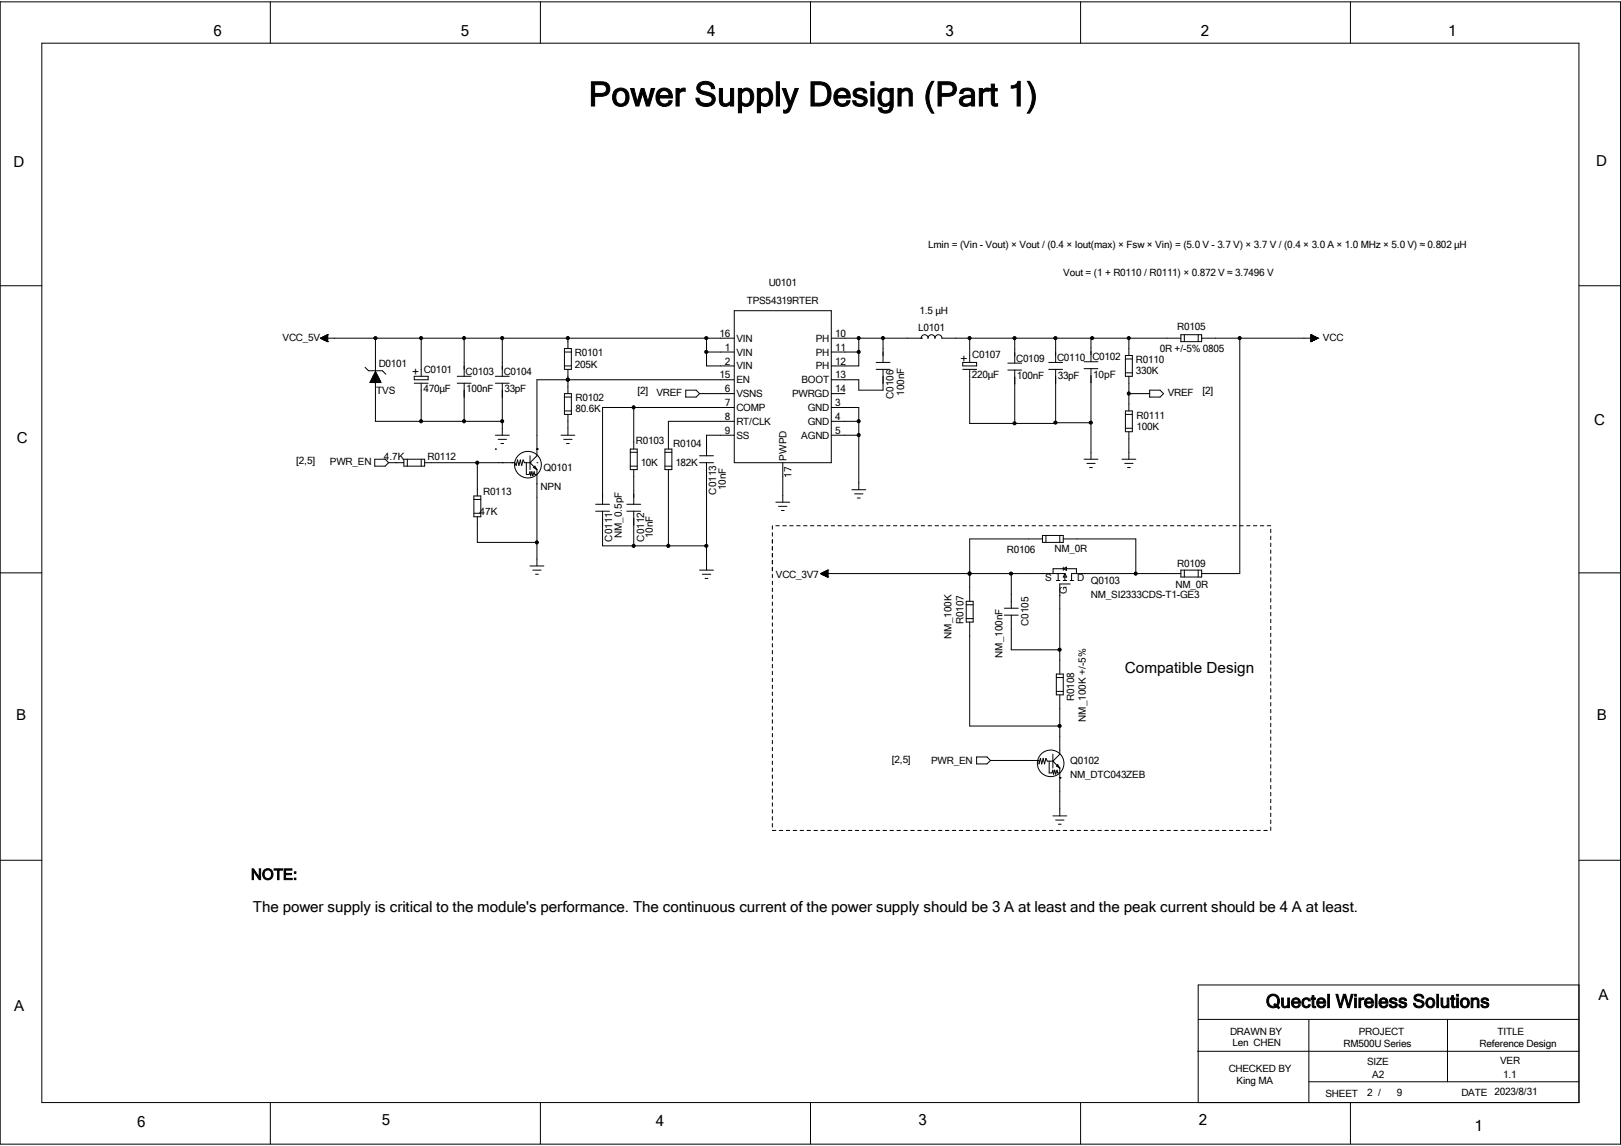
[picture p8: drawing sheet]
<svg xmlns="http://www.w3.org/2000/svg" width="297mm" height="210mm" viewBox="0 0 297 210" stroke-linecap="round" stroke-linejoin="round" font-family="sans-serif">
<g fill="none" stroke="#000" stroke-width=".18">
<path d="M0 .3h296.9v209.4h-296.9zM7.7 7.9h281.6v194.2h-281.6zM49.5 .3v7.6M99 .3v7.6M148.5 .3v7.6M198 .3v7.6M247.4 .3v7.6M0 52.4h7.7M134.5 56.9h17.8v27.9h-17.8zM289.3 52.4h7.6M58.8 62h75.7M58.8 62h1.2"/>
<path d="M58.8 62l1.2 .6M58.8 61.9v.1M59 62.1h1M59 61.9v.2M59.1 61.8v.3M59.1 61.8v.3h.9M59.1 61.8h.9M59.1 61.8v.4M59.2 62.2h.8M59.3 61.7v.6h.7M59.3 61.7v.6M59.4 61.6v.7h.6"/>
<path d="M59.6 61.6v.8M59.6 61.6v.8h.4M59.6 61.6h.4M59.6 61.5v.9M59.8 61.5v1M59.8 61.4v1.1h.2M59.9 61.4v1.2h.1M59.9 61.4h.1M60 62.6h.1M60 61.3h.1M60 61.5h-.3v.9h.3M60 61.6h-.5v.8h.5"/>
<path d="M60 61.9h-1.1v.2h1.1M60 61.9l-1.2 .1M60 61.8h-1v.3M60 61.8h-.8v.4M60 61.7h-.6v.6M60 61.6h-.6l.1 .7M60 61.4h-.1v1.1M60 61.3v1.3M60 61.3l-1.2 .7M66.9 67.3l.6 .6h2.6l.6 .7M67.9 70h1.9M67.9 69.9v.2"/>
<path d="M67.9 69.8h1.8v.3M68 69.6h1.6M68.1 69.5v.6M68.1 69.5h1.4M68.2 69.3h1.2M68.2 69.2v.9M68.3 69.1h1M68.4 68.9h.9M68.4 68.8v1.3M68.5 68.7h.6v1.4M68.5 68.6h.5M68.6 68.4v1.7"/>
<path d="M68.7 68.4h.3v1.7M68.7 68.2h.2M68.8 62v15.2h23.2M68.8 68.1l1 2h-2zM69.3 69.1v1M69.5 69.4v.7M75.9 69h2.5v.6h-2.5zM75.9 70.2h2.5M77.2 62v7M77.2 70.2v7M83.8 69h2.5M83.8 70.2h2.5"/>
<path d="M85 62v7M85 70.2v7M90.8 79.8h2.5M90.8 69h2.5M90.8 70.2h2.5M92 62v7M92 70.2v9.6M102.8 79.8h2.5M103.4 72.1h1.3v3.8h-1.3zM103.4 64.5h1.3M103.4 67.1h1.3M103.4 63.9h1.3v3.8h-1.3z"/>
<path d="M103.4 75.3h1.3M103.4 72.8h1.3M104.1 69.6h.1M104.1 62v1.9M104.1 67.7v4.4M104.1 75.9v3.9M116.1 74.7v7.6M125.6 71.5h2l.6 .6-.6 .7h-2zM128.2 72.1h6.3M129.5 64.5h5M129.5 62v5.1h5M134.5 69.6h-36.1v13.9l-1.3 1.3"/>
<path d="M134.5 74.7h-24.1v17.7M134.5 77.2h-12v5.1M134.5 79.8h-5v3.7M152.3 62h16.5M152.3 72.1h2.5M152.3 64.5h5.1M152.3 74.7h5.1v15M152.3 77.2h5.1M152.3 79.8h5.1M157.4 62v5.1h-5.1M160.5 67.7h2.6M160.5 66.4h2.6"/>
<path d="M161.8 67.7v3.8h-4.4v-1.9h-5.1M161.8 62v4.4M168.8 61.9a.62 .62 0 0 1 .6-.6 .62 .62 0 0 1 .6 .7M168.8 62h.1M170.1 61.9a.62 .62 0 0 1 .6-.6 .62 .62 0 0 1 .6 .7M171.3 61.9a.62 .62 0 0 1 .7-.6 .62 .62 0 0 1 .6 .7M172.6 62h43.8M176.4 66.4h2.5v.7h-2.5zM176.4 67.7h2.5M177.7 62v4.4M177.7 67.7v9.9h15.7v-9.9M184.7 66.5h2.5"/>
<path d="M184.7 67.8h2.5M185.9 62v4.5M185.9 67.8v9.8M192.2 67.7h2.5M192.2 66.4h2.5M193.4 62v4.4M193.4 77.5h6.5M198.6 66.3h2.6M198.6 67.6h2.6M199.9 62v4.3M199.9 67.6v16.6M206.2 65.2h1.3v3.8h-1.3z"/>
<path d="M206.2 75.9h1.3M206.2 75.3h1.3v3.8h-1.3zM206.2 68.3h1.3M206.2 65.8h1.3M206.2 78.5h1.3M206.8 72.1h3.9M206.8 62v3.2M206.8 69v6.3M206.8 79.1v5.1M210.7 71.5h1.9l.6 .6-.6 .7h-1.9zM216.4 61.3h3.8v1.3h-3.8zM217 61.3v1.3"/>
<path d="M219.5 61.3v1.3M220.2 62h21.3M227.2 62v43.1h-7M240.2 62.6h.1M240.2 61.3h.1M240.2 61.3l1.3 .7M240.2 61.3v1.3M240.2 61.4h.2v1.1h-.2M240.2 61.5h.3v.9h-.3M240.2 62.4h.4M240.2 61.6h.5v.8h-.5M240.2 62.3h.6"/>
<path d="M240.2 61.8h.8v.4h-.8M240.2 62.1h.9M240.2 62.1h1.1M240.2 61.9h1.2l-1.2 .1M240.2 61.9h1.1M240.2 61.8h1.1M240.2 61.8h1v.3M240.2 61.7h.8v.5M240.2 61.6h.6M240.2 61.6h.4M240.2 61.4h.1M240.2 61.4v1.2"/>
<path d="M240.3 61.4v1.2M240.3 61.4v1.1M240.5 61.5v1M240.5 61.5v.9M240.6 61.6v.8M240.7 61.6v.8M240.7 61.6v.7M240.8 61.6v.7M240.8 61.7v.6M240.9 61.7v.6h-.7M241 61.8v.4M241.1 61.8v.3"/>
<path d="M241.2 61.8v.3h-1M241.3 61.9v.2M241.3 61.9v.1M241.5 62h.1M241.5 62l-1.3 .6M68.7 84.2h1.9l.6 .6-.6 .6h-1.9zM71.2 84.8h2.8M74 84.2h3.8v1.2h-3.8zM74.6 84.2v1.2M77.2 84.2v1.2M77.8 84.8h16.5l.3 .5 .2-1 .3 1 .2-1 .3 1 .2-1 .3 .5h1M86.8 90.9h1.3v3.8h-1.3z"/>
<path d="M86.8 91.5h1.3M86.8 94.1h1.3M87.5 94.7v4.7h10.9M87.5 84.8v6.1M90.8 82.3h.1M91.3 80.5h1.5M91.8 81.3h.5M92 84.8h.1M96.4 84.8v2.2h.5l.2-.6 .1 .8 .3-.8 .1 .8M97.1 84.8h.1M97.1 83.5v2.6M97.1 84.8l1.3 1.3"/>
<path d="M97.7 85.7l.3-.3 .4 .7zM98.4 84.8h.1M98.4 82.3h.1M98.4 99.4h.1M98.4 86.1v17.6M98.4 87h-.4l-.1-.6-.3 .8M103.3 80.5h1.5M103.8 81.3h.5M109.1 92.4h2.6M109.1 93.7h2.6M110.4 93.7v6.3h19.1M114.9 92.4h2.5"/>
<path d="M114.9 93.7h2.5M115.5 82.3h1.3v3.8h-1.3zM115.5 85.4h1.3M115.5 82.9h1.3M116.1 86.1v6.3M116.1 93.7v6.3M121.8 82.3h1.3v3.8h-1.3zM121.8 85.4h1.3M121.8 82.9h1.3M122.5 86.1v13.9M128.2 84.8h2.5M128.2 83.5h2.5"/>
<path d="M129.5 84.8v19.7M141.5 96.4v.6M141.5 97.6v.7M141.5 98.9v.6M142.2 96.4h.6M142.2 92h2.5M142.7 92.8h1.5M143.2 93.6h.5M143.4 96.4h.7M143.4 84.8v7.2M144.7 96.4h.6M146 96.4h.6"/>
<path d="M147.2 96.4h.7M148.5 96.4h.6M149.8 96.4h.6M151 96.4h.7M152.3 96.4h.6M153.5 96.4h.7M154.8 96.4h.6M156.1 96.4h.6M156.1 89.7h2.5M156.6 90.5h1.5M157.1 91.3h.5M157.4 96.4h.6"/>
<path d="M158.6 96.4h.7M159.9 96.4h.6M161.2 96.4h.6M162.4 96.4h.7M163.7 96.4h.6M165 96.4h.6M166.2 96.4h.7M167.5 96.4h.6M168.8 96.4h.6M170.1 96.4h.6M171.3 96.4h.7M172.6 96.4h.6"/>
<path d="M173.9 96.4h.6M175.1 96.4h.7M176.4 96.4h.6M177.7 96.4h.6M178.9 96.4h.7M180.2 96.4h.6M181.5 96.4h.6M182.8 96.4h.6M184 96.4h.7M185.3 96.4h.6M186.6 96.4h.6M187.8 96.4h.7"/>
<path d="M189.1 96.4h.6M190.4 96.4h.6M191 98.8h-13.3v11.4M191 98.1h3.8v1.3h-3.8zM191.6 96.4h.7M191.6 98.1v1.3M192.9 96.4h.6M194.2 96.4h.6M194.2 98.1v1.3M194.8 98.8h13.3v6.3M195.5 96.4h.6M196.7 96.4h.7"/>
<path d="M198 96.4h.6M198.6 84.2h2.6M199.1 84.9h1.6M199.3 96.4h.6M199.6 85.7h.6M200.5 96.4h.7M201.8 96.4h.6M203.1 96.4h.6M204.3 96.4h.6M205.6 96.4h.6M205.6 84.2h2.5M206.1 84.9h1.5"/>
<path d="M206.6 85.7h.5M206.8 96.4h.7M208.1 96.4h.6M209.4 96.4h.6M210.7 96.4h.6M211.9 96.4h.7M213.2 96.4h.6M214.5 96.4h.6M215.7 96.4h.7M217 96.4h.6M218.3 96.4h.6M219.5 96.4h.7"/>
<path d="M220.8 96.4h.6M222.1 96.4h.6M223.4 96.4h.6M224.6 96.4h.7M225.9 96.4h.6M227.2 96.4h.6M228.4 96.4h.6M229.7 96.4h.6M230.9 96.4h.7M232.2 96.4h.6M232.8 97v.6M232.8 98.3v.6"/>
<path d="M232.8 99.5v.7M0 105h7.7M97.1 103.7h2.6M97.6 104.5h1.5M98.1 105.2h.5M128.2 104.5h2.5M128.7 105.2h1.5M129.2 106h.5M141.5 100.2v.6M141.5 101.4v.7M141.5 102.7v.6M141.5 104v.6"/>
<path d="M141.5 105.2v.7M141.5 106.5v.6M141.5 107.8v.6M141.5 109.1v.6M141.5 110.3v.7M141.5 111.6v.6M141.5 112.9v.6M141.5 114.1v.7M141.5 115.4v.6M141.5 116.7v.6M141.5 117.9v.7M141.5 119.2v.6"/>
<path d="M150.4 105.1h44.7M150.4 105.1l1.3 .6M150.4 105.1l1.3 .1M150.5 105.1v.1h1.2M150.6 105v.2M150.7 105.3h1M150.8 105.4h.9M150.8 104.9v.4M150.8 104.9v.5M150.9 104.9h.8M150.9 104.9v.5M150.9 104.9v.5h.8"/>
<path d="M151 104.9h.7M151.1 104.8v.7M151.1 104.7v.8h.6M151.3 104.7v.9M151.3 104.6v1h.4M151.4 104.6v1M151.4 104.6v1.1h.3M151.5 104.6h.2M151.5 104.6v1.1M151.6 105.7h.1M151.6 104.6h.1M151.6 104.5v1.2"/>
<path d="M151.7 105.7h.1M151.7 104.5h.1M151.7 105h-1v.3M151.7 104.5v1.2M151.7 104.5l-1.3 .6M151.7 104.7h-.4v.9h.4M151.7 104.8h-.7v.7h.7M151.7 105.1h-1.2v.1M151.7 104.9h-1v.4M151.7 104.7h-.5v.8M177 110.2h1.3v3.8h-1.3zM177 113.4h1.3"/>
<path d="M177 110.8h1.3M177.7 105.1h.1M177.7 114v19.1h16.5M184 111.5h2.6M184 112.7h2.6M185.3 105.1v6.4M185.3 112.7v6.4h8.9M193 105.1v-.9h4.2v.9M193.5 106.4h.7M193.9 105.1v1.2M194.8 106.4h.7M194.8 103.9v.6"/>
<path d="M194.8 104.2l.6-.3v.6zM195.1 105.1v1.2M195.1 105.1l.4 .6M195.1 105.1l-.3 .6h.6M196.1 107h-1.9v16.5M196.1 106.4h.6M216.4 105.1h-20.1v1.2M216.4 104.5h3.8v1.2h-3.8zM217 104.5v1.2M219.5 104.5v1.2M232.8 100.8v.6M232.8 102.1v.6"/>
<path d="M232.8 103.3v.7M232.8 104.6v.6M232.8 105.9v.6M232.8 107.1v.7M232.8 108.4v.7M232.8 109.7v.6M232.8 111v.6M232.8 112.2v.7M232.8 113.5v.6M232.8 114.8v.6M232.8 116v.7M232.8 117.3v.6"/>
<path d="M232.8 118.6v.6M232.8 119.8v.7M289.3 105h7.6M141.5 120.5v.6M141.5 121.8v.6M141.5 123v.7M141.5 124.3v.6M141.5 125.6v.6M141.5 126.8v.7M141.5 128.1v.6M141.5 129.4v.6M141.5 130.6v.7"/>
<path d="M141.5 131.9v.6M141.5 133.2v.6M141.5 134.4v.6M141.5 135.7v.6M141.5 136.9v.7M141.5 138.2v.7M141.5 139.5v.6M178.9 138.7h1.9l.7 .7-.7 .6h-1.9zM181.5 139.4h8.9v.6l.2-1 .3 1 .2-1 .3 1 .2-1 .3 .5h1M192.2 139.5v2.1h.5l.2-.5 .1 .8 .3-.8 .1 .7M192.9 139.5h.1M192.9 138.2v2.6"/>
<path d="M192.9 139.5l1.3 1.3M193.5 123.5h1.3v3.8h-1.3zM193.5 124.2h1.3M193.5 126.7h1.3M194.2 127.3v10.9l-1.3 1.3M232.8 121.1v.7M232.8 122.4v.6M232.8 123.7v.6M232.8 124.9v.7M232.8 126.2v.6M232.8 127.5v.6M232.8 128.7v.7"/>
<path d="M232.8 130v.6M232.8 131.3v.6M232.8 132.5v.7M232.8 133.8v.6M232.8 135v.7M232.8 136.3v.6M232.8 137.6v.6M232.8 138.9v.6M0 157.6h7.7M141.5 140.8v.6M141.5 142v.7M141.5 143.3v.6"/>
<path d="M141.5 144.6v.6M141.5 145.8v.7M141.5 147.1v.6M141.5 148.4v.6M141.5 149.6v.7M141.5 150.9v.7M141.5 152.2h.7M142.8 152.2h.6M144.1 152.2h.6M145.3 152.2h.7M146.6 152.2h.6M147.9 152.2h.6"/>
<path d="M149.1 152.2h.7M150.4 152.2h.6M151.7 152.2h.6M152.9 152.2h.6M154.2 152.2h.6M155.4 152.2h.7M156.7 152.2h.7M158 152.2h.6M159.3 152.2h.6M160.5 152.2h.7M161.8 152.2h.6M163.1 152.2h.6"/>
<path d="M164.3 152.2h.7M165.6 152.2h.6M166.9 152.2h.6M168.1 152.2h.7M169.4 152.2h.7M170.7 152.2h.6M172 152.2h.6M173.2 152.2h.7M174.5 152.2h.6M175.8 152.2h.6M177 152.2h.7M178.3 152.2h.6"/>
<path d="M179.6 152.2h.6M180.8 152.2h.7M182.1 152.2h.7M183.4 152.2h.6M184.7 152.2h.6M185.9 152.2h.7M187.2 152.2h.6M188.5 152.2h.6M189.7 152.2h.7M191 152.2h.6M192.3 152.2h.6M192.9 149.5h2.6"/>
<path d="M193.4 150.3h1.5M193.5 152.2h.7M193.8 140.1l.4 .7-.7-.4zM193.9 151h.5M194.2 142.5h.1M194.2 140.8v8.7M194.2 141.6h-.4l-.1-.5-.3 .8M194.8 152.2h.7M196.1 152.2h.6M197.4 152.2h.6M198.6 152.2h.7M199.9 152.2h.6"/>
<path d="M201.2 152.2h.6M202.4 152.2h.7M203.7 152.2h.6M204.9 152.2h.7M206.2 152.2h.6M207.5 152.2h.6M208.7 152.2h.7M210 152.2h.7M211.3 152.2h.6M212.6 152.2h.6M213.8 152.2h.7M215.1 152.2h.6"/>
<path d="M216.4 152.2h.6M217.6 152.2h.7M218.9 152.2h.6M220.2 152.2h.6M221.4 152.2h.7M222.7 152.2h.7M224 152.2h.6M225.3 152.2h.6M226.5 152.2h.7M227.8 152.2h.6M229 152.2h.7M230.3 152.2h.6"/>
<path d="M231.6 152.2h.6M232.8 140.1v.7M232.8 141.4v.6M232.8 142.7v.6M232.8 143.9v.7M232.8 145.2v.6M232.8 146.5v.6M232.8 147.7v.7M232.8 149v.6M232.8 150.3v.6M232.8 151.6v.6M289.3 157.6h7.6"/>
<path d="M219.4 192.7h69.9M219.5 186.8h69.8M239.8 186.8v15.3M239.8 198.2h49.5M265.2 186.8v11.4M289.3 180.5h-69.8v21.6M49.5 202.1v7.6M99 202.1v7.6M148.5 202.1v7.6M198 202.1v7.6M247.4 202.1v7.6"/>
<circle cx="96.7" cy="85.2" r="2.45"/>
<circle cx="192.5" cy="139.9" r="2.43"/>
</g>
<g fill="#000" stroke="#000" stroke-width=".18">
<circle cx="68.8" cy="62" r=".29"/>
<circle cx="77.1" cy="77.2" r=".29"/>
<circle cx="77.1" cy="62" r=".29"/>
<circle cx="85" cy="62" r=".29"/>
<circle cx="85" cy="77.2" r=".29"/>
<circle cx="92" cy="62" r=".29"/>
<circle cx="92" cy="77.2" r=".29"/>
<circle cx="104" cy="69.6" r=".29"/>
<circle cx="104" cy="62" r=".29"/>
<circle cx="116.1" cy="74.7" r=".29"/>
<circle cx="129.4" cy="64.5" r=".29"/>
<circle cx="129.4" cy="62" r=".29"/>
<circle cx="157.3" cy="64.5" r=".29"/>
<circle cx="157.3" cy="62" r=".29"/>
<circle cx="157.3" cy="79.7" r=".29"/>
<circle cx="157.3" cy="77.2" r=".29"/>
<circle cx="161.8" cy="62" r=".29"/>
<circle cx="177.6" cy="62" r=".29"/>
<circle cx="185.9" cy="62" r=".29"/>
<circle cx="185.9" cy="77.6" r=".29"/>
<circle cx="193.4" cy="62" r=".29"/>
<circle cx="193.4" cy="77.4" r=".29"/>
<circle cx="199.9" cy="77.4" r=".29"/>
<circle cx="200.1" cy="62" r=".29"/>
<circle cx="206.8" cy="62" r=".29"/>
<circle cx="206.8" cy="72.1" r=".29"/>
<circle cx="227.1" cy="62" r=".29"/>
<circle cx="87.4" cy="84.8" r=".29"/>
<circle cx="98.4" cy="99.4" r=".29"/>
<circle cx="116.1" cy="100" r=".29"/>
<circle cx="122.4" cy="100" r=".29"/>
<circle cx="129.4" cy="100" r=".29"/>
<circle cx="177.6" cy="105.1" r=".29"/>
<circle cx="185.3" cy="105.1" r=".29"/>
<circle cx="194.2" cy="119.1" r=".29"/>
<circle cx="208.1" cy="105.1" r=".29"/>
<circle cx="194.2" cy="133" r=".29"/>
</g>
<text font-size="6.2" x="107.9" y="19.4">Power Supply Design (Part 1)</text>
<text font-size="3.4" x="231.9" y="184.7">Quectel Wireless Solutions</text>
<g font-size="2.8">
<text x="39.1" y="6.7">6</text>
<text x="84.4" y="6.7">5</text>
<text x="129.6" y="6.7">4</text>
<text x="173.2" y="6.7">3</text>
<text x="220" y="6.7">2</text>
<text x="265.3" y="6.7">1</text>
<text x="2.5" y="30.5">D</text>
<text x="292.5" y="30.4">D</text>
<text x="292.1" y="77.9">C</text>
<text x="3.1" y="81.2">C</text>
<text x="206.1" y="123.3">Compatible Design</text>
<text x="3" y="131.9">B</text>
<text x="292.6" y="131.9">B</text>
<text x="46" y="161.2">NOTE:</text>
<text x="46.4" y="167.2">The power supply is critical to the module's performance. The continuous current of the power supply should be 3 A at least and the peak current should be 4 A at least.</text>
<text x="2.6" y="185.3">A</text>
<text x="292.9" y="183.2">A</text>
<text x="25.1" y="206.6">6</text>
<text x="69.9" y="206.1">5</text>
<text x="120.2" y="206.3">4</text>
<text x="168.3" y="206.1">3</text>
<text x="219.7" y="206.1">2</text>
<text x="270.2" y="207.3">1</text>
</g>
<g font-size="2.2">
<text x="76.9" y="68.8" transform="rotate(-90 76.9 68.8)">+</text>
<text x="177.4" y="66.3" transform="rotate(-90 177.4 66.3)">+</text>
</g>
<g font-size="1.9">
<text x="200.3" y="69.3">10pF</text>
<text x="68.9" y="72.3">TVS</text>
<text x="70.4" y="84.3">4.7K</text>
<text x="87.9" y="94.3">47K</text>
</g>
<g font-size="1.8">
<text x="170.1" y="45.5">Lmin = (Vin - Vout) × Vout / (0.4 × Iout(max) × Fsw × Vin) = (5.0 V - 3.7 V) × 3.7 V / (0.4 × 3.0 A × 1.0 MHz × 5.0 V) ≈ 0.802 μH</text>
<text x="140.8" y="52.5">U0101</text>
<text x="194.8" y="50.6">Vout = (1 + R0110 / R0111) × 0.872 V ≈ 3.7496 V</text>
<text x="136.8" y="55.7">TPS54319RTER</text>
<text x="168.5" y="57.5">1.5 μH</text>
<text x="51.8" y="62.5">VCC_5V</text>
<text x="105.3" y="65.3">R0101</text>
<text x="131.8" y="61.7">16</text>
<text x="132.8" y="64.3">1</text>
<text x="134.9" y="65.2">VIN</text>
<text x="134.9" y="62.6">VIN</text>
<text x="149.5" y="62.6">PH</text>
<text x="149.5" y="65.2">PH</text>
<text x="153" y="61.7">10</text>
<text x="153" y="64.3">11</text>
<text x="168.2" y="60.6">L0101</text>
<text x="178.1" y="65.5">C0107</text>
<text x="212.5" y="64.5">0R +/-5% 0805</text>
<text x="215.7" y="60.5">R0105</text>
<text x="242.4" y="62.5">VCC</text>
<text x="69.4" y="67.2">D0101</text>
<text x="77.6" y="71.9">470μF</text>
<text x="77.6" y="68.3">C0101</text>
<text x="85.3" y="68.7">C0103</text>
<text x="85.4" y="71.9">100nF</text>
<text x="92.3" y="68.7">C0104</text>
<text x="92.4" y="71.9">33pF</text>
<text x="105.3" y="67.4">205K</text>
<text x="131.8" y="69.3">15</text>
<text x="132.8" y="66.8">2</text>
<text x="132.8" y="71.9">6</text>
<text x="134.9" y="70.2">EN</text>
<text x="134.9" y="67.7">VIN</text>
<text x="146.9" y="70.2">BOOT</text>
<text x="149.5" y="67.7">PH</text>
<text x="153" y="71.9">14</text>
<text x="153" y="69.3">13</text>
<text x="153" y="66.8">12</text>
<text x="178.1" y="69.3">220μF</text>
<text x="186.2" y="66.3">C0109</text>
<text x="186.3" y="69.5">100nF</text>
<text x="193.7" y="66.2">C0110 C0102</text>
<text x="193.8" y="69.4">33pF</text>
<text x="208.1" y="66.6">R0110</text>
<text x="208.1" y="68.6">330K</text>
<text x="105.5" y="73.4">R0102</text>
<text x="105.5" y="75.5">80.6K</text>
<text x="116.8" y="72.2">[2]</text>
<text x="120.3" y="72.5">VREF</text>
<text x="132.8" y="74.4">7</text>
<text x="132.8" y="77">8</text>
<text x="134.9" y="72.8">VSNS</text>
<text x="134.9" y="75.3">COMP</text>
<text x="134.9" y="77.9">RT/CLK</text>
<text x="145.1" y="72.8">PWRGD</text>
<text x="148" y="75.3">GND</text>
<text x="148" y="77.9">GND</text>
<text x="153" y="74.4">3</text>
<text x="153" y="77">4</text>
<text x="163.7" y="73.2" transform="rotate(-90 163.7 73.2)">C0106</text>
<text x="165.7" y="72.5" transform="rotate(-90 165.7 72.5)">100nF</text>
<text x="208.2" y="76.8">R0111</text>
<text x="214" y="72.5">VREF</text>
<text x="220.3" y="72.2">[2]</text>
<text x="116.5" y="81.3">R0103</text>
<text x="123.4" y="81.8">R0104</text>
<text x="132.8" y="79.5">9</text>
<text x="134.9" y="80.4">SS</text>
<text x="146.8" y="80.4">AGND</text>
<text x="153" y="79.5">5</text>
<text x="208.2" y="78.8">100K</text>
<text x="54.3" y="85.1">[2,5]</text>
<text x="60.5" y="85.3">PWR_EN</text>
<text x="78.4" y="84.3">R0112</text>
<text x="99.1" y="89.9">NPN</text>
<text x="99.6" y="86.2">Q0101</text>
<text x="117.4" y="85.5">10K</text>
<text x="123.7" y="85.5">182K</text>
<text x="133" y="89.9" transform="rotate(-90 133 89.9)">10nF</text>
<text x="144.1" y="84.4" transform="rotate(-90 144.1 84.4)">PWPD</text>
<text x="145" y="87.6" transform="rotate(-90 145 87.6)">17</text>
<text x="88.5" y="90.8">R0113</text>
<text x="131.2" y="90.6" transform="rotate(-90 131.2 90.6)">C0113</text>
<text x="112.2" y="99.3" transform="rotate(-90 112.2 99.3)">C0111</text>
<text x="113.9" y="98.6" transform="rotate(-90 113.9 98.6)">NM_0.5pF</text>
<text x="118" y="99.3" transform="rotate(-90 118 99.3)">C0112</text>
<text x="119.6" y="98.6" transform="rotate(-90 119.6 98.6)">10nF</text>
<text x="184.5" y="101.4">R0106</text>
<text x="193.2" y="101.2">NM_0R</text>
<text x="142.2" y="105.9">VCC_3V7</text>
<text x="191.5" y="106.4">S</text>
<text x="197.4" y="106.4">D</text>
<text x="199.9" y="107.1">Q0103</text>
<text x="215.4" y="107.8">NM_0R</text>
<text x="215.7" y="103.8">R0109</text>
<text x="195.5" y="108.8" transform="rotate(-90 195.5 108.8)">G</text>
<text x="199.9" y="109.6">NM_SI2333CDS-T1-GE3</text>
<text x="174.3" y="117.1" transform="rotate(-90 174.3 117.1)">NM_100K</text>
<text x="176.5" y="114.4" transform="rotate(-90 176.5 114.4)">R0107</text>
<text x="188.5" y="114.7" transform="rotate(-90 188.5 114.7)">C0105</text>
<text x="183.7" y="120.6" transform="rotate(-90 183.7 120.6)">NM_100nF</text>
<text x="196.8" y="128.5" transform="rotate(-90 196.8 128.5)">R0108</text>
<text x="199" y="132.3" transform="rotate(-90 199 132.3)">NM_100K +/-5%</text>
<text x="163.4" y="139.9">[2,5]</text>
<text x="170.6" y="140">PWR_EN</text>
<text x="196.1" y="140">Q0102</text>
<text x="196.1" y="142.5">NM_DTC043ZEB</text>
<text x="225.4" y="189.6">DRAWN BY</text>
<text x="225.8" y="191.8">Len CHEN</text>
<text x="246.2" y="191.9">RM500U Series</text>
<text x="249" y="189.6">PROJECT</text>
<text x="271.1" y="191.9">Reference Design</text>
<text x="274.4" y="189.6">TITLE</text>
<text x="225.1" y="196.5">CHECKED BY</text>
<text x="250.5" y="195.2">SIZE</text>
<text x="251.4" y="197.6">A2</text>
<text x="274.9" y="194.9">VER</text>
<text x="275.4" y="197.6">1.1</text>
<text x="226.6" y="198.6">King MA</text>
<text x="242.9" y="201">SHEET</text>
<text x="250.5" y="200.8">2 /</text>
<text x="255.9" y="200.8">9</text>
<text x="267.8" y="200.8">DATE</text>
<text x="273.9" y="200.7">2023/8/31</text>
</g>
</svg>
